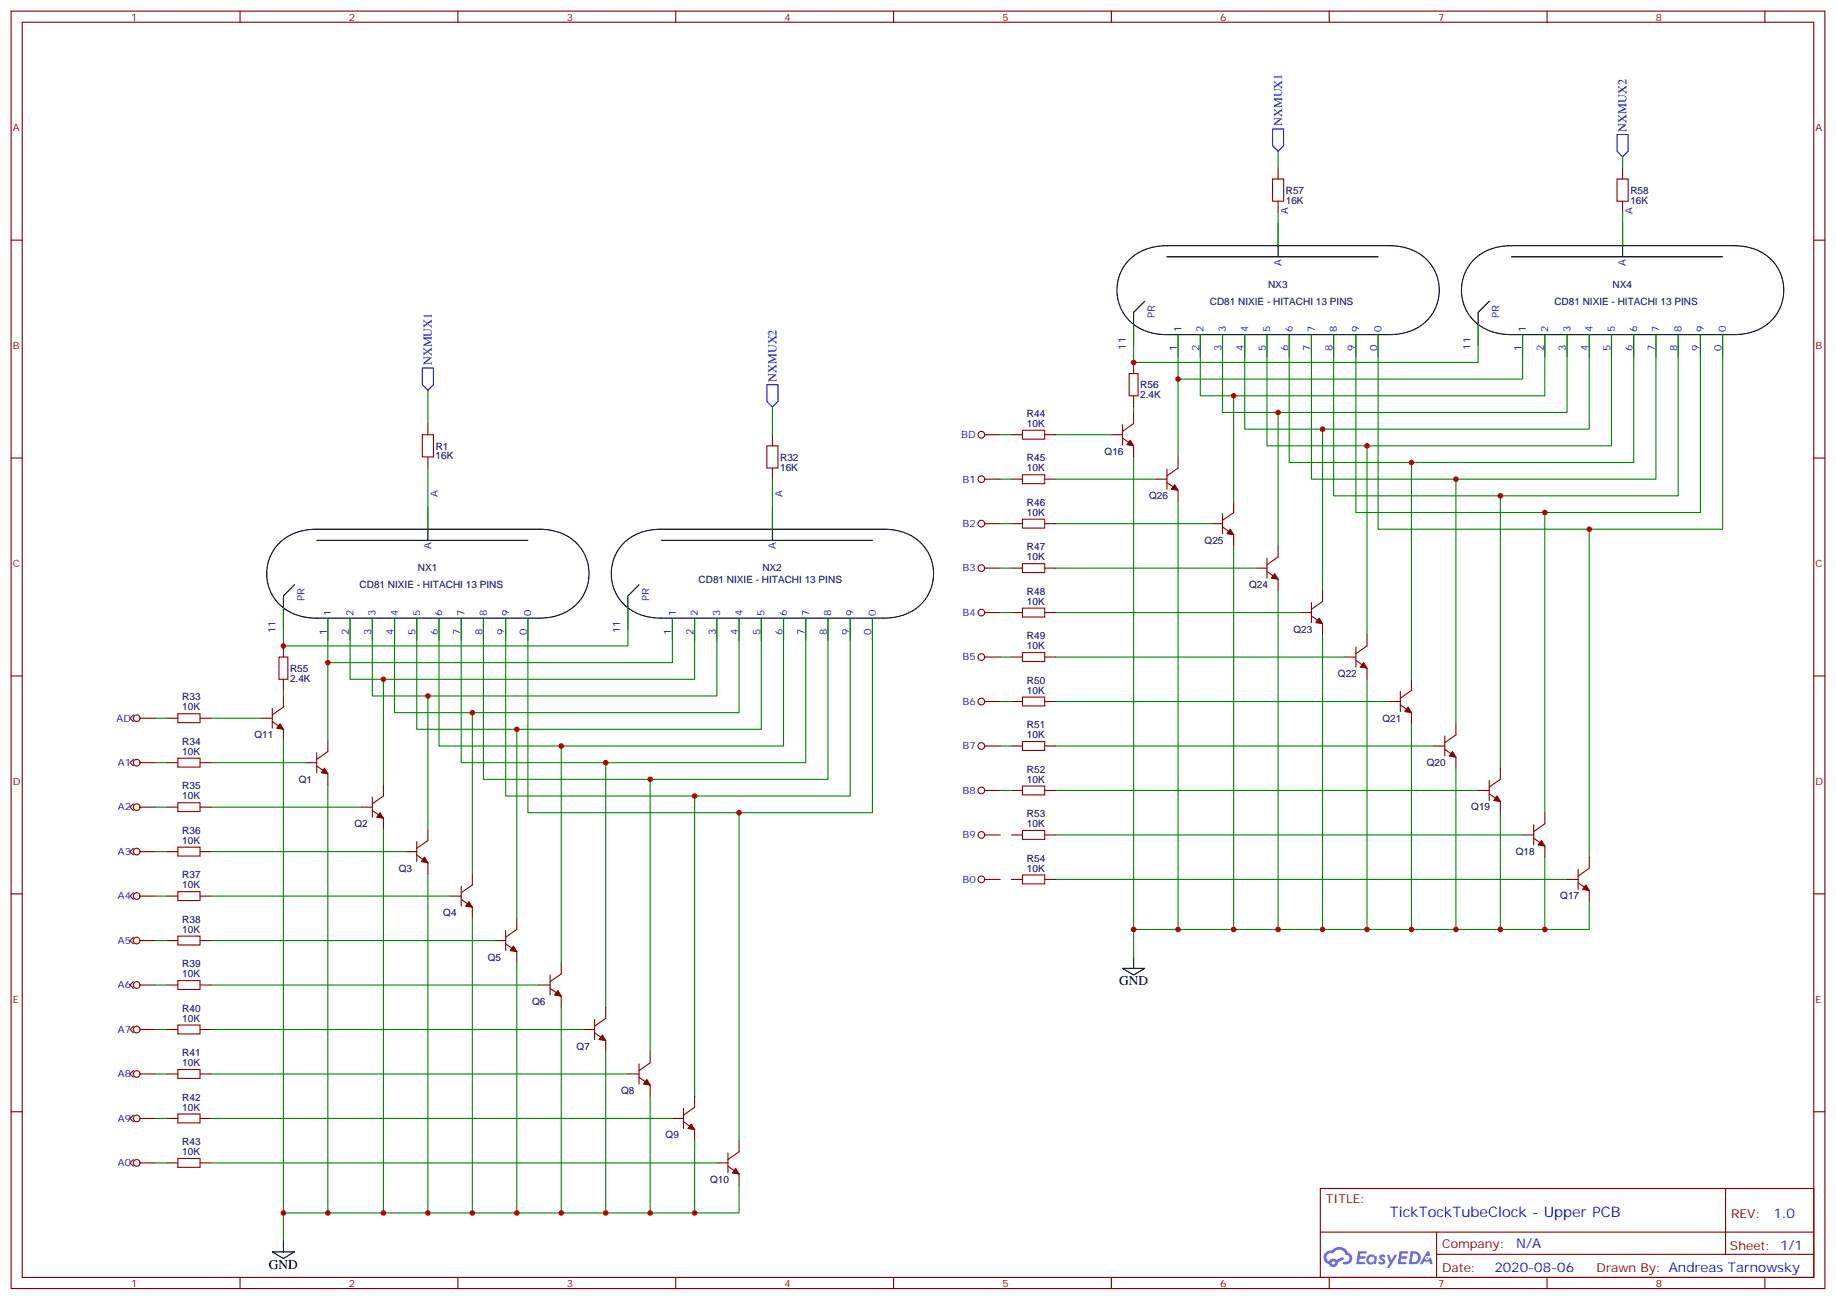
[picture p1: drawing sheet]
<svg xmlns="http://www.w3.org/2000/svg" width="583mm" height="413mm" viewBox="0 0 583 413" stroke-linecap="round" stroke-linejoin="round" font-family="sans-serif">
<g fill="none" stroke="#870000" stroke-width=".35">
<path d="M3.5 3.5h575.8v405.4h-575.8zM7.1 7.1h568.6v398.2h-568.6zM76.2 3.5v3.6M145.3 3.5v3.6M214.5 3.5v3.6M283.6 3.5v3.6M352.8 3.5v3.6M421.9 3.5v3.6M491.1 3.5v3.6M560.2 3.5v3.6M3.5 76.2h3.6M575.7 76.2h3.6"/>
<path d="M3.5 145.3h3.6M575.7 145.3h3.6M3.5 214.5h3.6M575.7 214.5h3.6M3.5 283.6h3.6M575.7 283.6h3.6M3.5 352.8h3.6M575.7 352.8h3.6M419.1 377.1h156.6v28.2h-156.6zM547.7 377.1v20.9M419.1 391h156.5M456 398h119.6"/>
<path d="M456 391v14.1M76.2 405.3v3.6M145.3 405.3v3.6M214.5 405.3v3.6M283.6 405.3v3.6M352.8 405.3v3.6M421.9 405.3v3.6M491.1 405.3v3.6M560.2 405.3v3.6"/>
</g>
<g fill="#5487ff">
<path d="M438.1 398.3a1.22 1.22 0 0 1 1.7 .3l-.4 .5a.47 .47 0 0 0-.3-.4 .47 .47 0 0 0-.5 .2l.1 .3a1.14 1.14 0 0 1 .8 1.7 1.14 1.14 0 0 1-1.9 0l-.2-.2 .5-.5 .7 .4a.29 .29 0 0 0 .3-.3 .29 .29 0 0 0-.2-.3 1.04 1.04 0 0 1-.6-1.7z"/>
<path d="M431.1 397h2.3l.4 .2-.2 .5-1.8 .1-.1 .8h1.5l.3 .4-.3 .4h-1.6l-.2 1.1h1.7l.2 .3-.2 .3-2.6 .1z"/>
<path d="M444.2 397.1l2.7 .1-.1 .5-1.8 .1-.2 .8h1.6l.3 .4-.4 .4h-1.6l-.1 1.1h1.7l.2 .3-.2 .3-2.7 .1z"/>
<path d="M453 397.1h.7l.3 1.2-.6 .3a.69 .69 0 0 0-1 .3 .69 .69 0 0 0 .4 1 .69 .69 0 0 0 .9-.7l.5-.2 .6 2.2h-.8l-.3-.9h-1.7l-.5 .9h-.8z"/>
<path d="M440.2 398.1h.8l.6 1.9 1.1-1.9h.9l-2.6 4.2h-.8l.9-1.5z"/>
<path d="M447.8 397.1l-.6 4.1h1.3a2.11 2.11 0 0 0 2.5-2.1 2.11 2.11 0 0 0-2.5-2zM448.5 397.8a1.43 1.43 0 0 1 1.6 1.6 1.43 1.43 0 0 1-2 1.1z"/>
<path d="M434.1 398.7a1.54 1.54 0 0 0-.1 2.1 1.54 1.54 0 0 0 2.1 .2l.7 .2 .3-2.3-.6-.3a1.49 1.49 0 0 0-2.4 .1zM434.3 399.7a.95 .95 0 0 1 1.9 0 .95 .95 0 0 1-1.9 0z"/>
<path d="M420.8 397.4a2.18 2.18 0 0 0 1.1 3.7 1.44 1.44 0 0 0 1.6 1 1.44 1.44 0 0 0 1.2-1.5l2-1-.5-.8-1.9 1a1.47 1.47 0 0 0-2.4 .4 1.39 1.39 0 0 1-.7-1.9 1.39 1.39 0 0 1 2-.5 2.12 2.12 0 0 1 2.2-1.3 2.12 2.12 0 0 1 1.9 1.7 1.14 1.14 0 0 1 1 1.4 1.14 1.14 0 0 1-1.6 .8 .43 .43 0 0 0-.5 .3 .43 .43 0 0 0 .4 .5 1.98 1.98 0 0 0 2.5-1.2 1.98 1.98 0 0 0-1.2-2.5 3.1 3.1 0 0 0-5.3-.7l-.9 .1zM422.7 400.7a.55 .55 0 0 1 1.1 0 .55 .55 0 0 1-1.1 0z"/>
<circle cx="453" cy="399.2" r=".26"/>
</g>
<g fill="none" stroke="#870000" stroke-width=".35">
<path d="M405.7 53.3v3.5M515.1 53.3v3.5M405.7 63.9v3.5M405.7 70.9v7.1M515.1 63.9v3.5M515.1 70.9v7.1M359.8 102.7v7M359.8 115v3.5M373.9 106.2v7M381 106.2v7M388.1 106.2v7M395.1 106.2v7"/>
<path d="M402.2 106.2v7M409.2 106.2v7M416.3 106.2v7M423.3 106.2v7M430.4 106.2v7M437.4 106.2v7M469.2 102.7v7M483.3 106.2v7M490.4 106.2v7M497.4 106.2v7M504.5 106.2v7M511.5 106.2v7"/>
<path d="M518.6 106.2v7M525.6 106.2v7M532.7 106.2v7M539.8 106.2v7M546.8 106.2v7M135.8 134.4v3.5M245.2 137.9v3.6M312.6 137.9h4.9M321 137.9h3.6M331.6 137.9h3.5M352.8 137.9h3.5M356.3 139l3.5 2.5v3.5"/>
<path d="M356.3 134.8v6.3M359.8 125.6v3.5M359.8 130.9v3.5l-3.5 2.5M135.8 145v3.5M245.2 148.5v3.5M312.6 152h4.9M321 152h3.6M331.6 152h3.5M366.9 152h3.5M370.4 153.1l3.5 2.5v3.5M370.4 148.9v6.3M373.9 145v3.5l-3.5 2.5"/>
<path d="M391.6 159.1v3.5l-3.5 2.5M135.8 160.9v7M245.2 160.9v7M312.6 166.2h4.9M321 166.2h3.6M331.6 166.2h3.5M384.5 166.2h3.6M388.1 167.2l3.5 2.5v3.5M388.1 163v6.3M402.2 177.1v6.3M405.7 173.2v3.5l-3.5 2.5M90 192.6v7.1"/>
<path d="M104.1 196.1v7.1M111.1 196.1v7.1M118.2 196.1v7.1M125.2 196.1v7.1M132.3 196.1v7.1M139.3 196.1v7.1M146.4 196.1v7.1M153.5 196.1v7.1M160.5 196.1v7.1M167.6 196.1v7.1M199.3 192.6v7.1M213.4 196.1v7.1"/>
<path d="M220.5 196.1v7.1M227.5 196.1v7.1M234.6 196.1v7.1M241.7 196.1v7.1M248.7 196.1v7.1M255.8 196.1v7.1M262.8 196.1v7.1M269.9 196.1v7.1M276.9 196.1v7.1M312.6 194.4h4.9M312.6 180.3h4.9M321 194.4h3.6"/>
<path d="M321 180.3h3.6M331.6 194.4h3.5M331.6 180.3h3.5M398.6 180.3h3.6M402.2 181.3l3.5 2.5v3.5M412.7 194.4h3.6M416.3 195.4l3.5 2.5v3.5M416.3 191.2v6.4M419.8 187.3v3.6l-3.5 2.4M90 205v3.5M90 215.5v3.6M312.6 208.5h4.9"/>
<path d="M321 208.5h3.6M331.6 208.5h3.5M426.9 208.5h3.5M430.4 209.5l3.5 2.5v3.5M430.4 205.3v6.4M433.9 201.4v3.6l-3.5 2.4M444.5 219.4v6.4M448 215.5v3.6l-3.5 2.4M42.3 226.8l-1 1.1 1 1.1M44.4 227.9h5M52.9 227.9h3.5M63.5 227.9h3.5"/>
<path d="M82.9 227.9h3.5M86.4 229l3.6 2.4v3.5M86.4 224.7v6.4M90 220.8v3.6l-3.6 2.4M100.5 238.8v6.4M104.1 234.9v3.6l-3.6 2.4M312.6 236.7h4.9M312.6 222.6h4.9M321 236.7h3.6M321 222.6h3.6M331.6 236.7h3.5M331.6 222.6h3.5"/>
<path d="M441 222.6h3.5M444.5 223.7l3.5 2.4v3.6M455.1 236.7h3.5M458.6 237.8l3.5 2.4v3.6M458.6 233.5v6.4M462.1 229.7v3.5l-3.5 2.5M42.3 240.9l-1 1.1 1 1.1M42.3 255.1l-1 1 1 1.1M44.4 242h5M44.4 256.1h5M52.9 242h3.5M52.9 256.1h3.5"/>
<path d="M63.5 242h3.5M63.5 256.1h3.5M97 242h3.5M100.5 243.1l3.6 2.4v3.6M114.7 256.1h3.5M118.2 257.2l3.5 2.4v3.6M118.2 252.9v6.4M121.7 249.1v3.5l-3.5 2.5M312.6 250.8h4.9M321 250.8h3.6M331.6 250.8h3.5M469.2 250.8h3.5"/>
<path d="M472.7 251.9l3.5 2.5v3.5M472.7 247.6v6.4M476.2 243.8v3.5l-3.5 2.5M490.4 257.9v3.5l-3.6 2.5M42.3 269.2l-1 1 1 1.1M44.4 270.2h5M52.9 270.2h3.5M63.5 270.2h3.5M128.8 270.2h3.5M132.3 271.3l3.5 2.5v3.5M132.3 267.1v6.3M135.8 263.2v3.5l-3.5 2.5"/>
<path d="M149.9 277.3v3.5l-3.5 2.5M312.6 279h4.9M312.6 264.9h4.9M321 279h3.6M321 264.9h3.6M331.6 279h3.5M331.6 264.9h3.5M483.3 264.9h3.5M486.8 266l3.6 2.5v3.5M486.8 261.8v6.3M497.4 279h3.5M500.9 275.9v6.3"/>
<path d="M504.5 272v3.5l-3.6 2.5M42.3 283.3l-1 1 1 1.1M42.3 297.4l-1 1 1 1.1M44.4 284.3h5M44.4 298.4h5M52.9 284.3h3.5M52.9 298.4h3.5M63.5 284.3h3.5M63.5 298.4h3.5M142.9 284.3h3.5M146.4 285.4l3.5 2.5v3.5M146.4 281.2v6.3"/>
<path d="M157 298.4h3.5M160.5 299.5l3.5 2.5v3.5M160.5 295.3v6.3M164 291.4v3.5l-3.5 2.5M500.9 280.1l3.6 2.5v3.5M42.3 311.5l-1 1.1 1 1M44.4 312.6h5M52.9 312.6h3.5M63.5 312.6h3.5M171.1 312.6h3.5M174.6 313.6l3.6 2.5v3.5M174.6 309.4v6.3"/>
<path d="M178.2 305.5v3.5l-3.6 2.5M192.3 319.6v3.5l-3.6 2.5M42.3 325.6l-1 1.1 1 1M42.3 339.7l-1 1.1 1 1M44.4 326.7h5M52.9 326.7h3.5M63.5 326.7h3.5M185.2 326.7h3.5M188.7 327.7l3.6 2.5v3.5M188.7 323.5v6.3M202.8 337.6v6.4M206.4 333.7v3.6l-3.6 2.4"/>
<path d="M42.3 353.8l-1 1.1 1 1.1M44.4 340.8h5M44.4 354.9h5M52.9 340.8h3.5M52.9 354.9h3.5M63.5 340.8h3.5M63.5 354.9h3.5M199.3 340.8h3.5M202.8 341.8l3.6 2.5v3.5M213.4 354.9h3.6M217 356l3.5 2.4v3.5M217 351.7v6.4"/>
<path d="M220.5 347.8v3.6l-3.5 2.4M42.3 367.9l-1 1.1 1 1.1M44.4 369h5M52.9 369h3.5M63.5 369h3.5M227.5 369h3.6M231.1 370.1l3.5 2.4v3.6M231.1 365.8v6.4M234.6 361.9v3.6l-3.5 2.4"/>
<circle cx="311.5" cy="137.9" r="1.06"/>
<circle cx="311.5" cy="152" r="1.06"/>
<circle cx="311.5" cy="166.2" r="1.06"/>
<circle cx="311.5" cy="180.3" r="1.06"/>
<circle cx="311.5" cy="194.4" r="1.06"/>
<circle cx="311.5" cy="208.5" r="1.06"/>
<circle cx="43.4" cy="227.9" r="1.06"/>
<circle cx="311.5" cy="222.6" r="1.06"/>
<circle cx="311.5" cy="236.7" r="1.06"/>
<circle cx="43.4" cy="242" r="1.06"/>
<circle cx="43.4" cy="256.1" r="1.06"/>
<circle cx="311.5" cy="250.8" r="1.06"/>
<circle cx="43.4" cy="270.2" r="1.06"/>
<circle cx="311.5" cy="279" r="1.06"/>
<circle cx="311.5" cy="264.9" r="1.06"/>
<circle cx="43.4" cy="298.4" r="1.06"/>
<circle cx="43.4" cy="284.3" r="1.06"/>
<circle cx="43.4" cy="312.6" r="1.06"/>
<circle cx="43.4" cy="326.7" r="1.06"/>
<circle cx="43.4" cy="340.8" r="1.06"/>
<circle cx="43.4" cy="354.9" r="1.06"/>
<circle cx="43.4" cy="369" r="1.06"/>
</g>
<g fill="#870000" stroke="#870000" stroke-width=".35">
<path d="M103 243.8l1.1 1.7-2.1-.3z"/>
<path d="M120.6 257.9l1.1 1.7-2.1-.3z"/>
<path d="M134.8 272l1 1.8-2.1-.4z"/>
<path d="M148.9 286.1l1 1.8-2.1-.4z"/>
<path d="M163 300.2l1 1.8-2.1-.4z"/>
<path d="M177.1 314.3l1.1 1.8-2.2-.4z"/>
<path d="M191.2 328.4l1.1 1.8-2.2-.4z"/>
<path d="M205.3 342.5l1.1 1.8-2.1-.3z"/>
<path d="M219.4 356.7l1.1 1.7-2.1-.3z"/>
<path d="M233.5 370.8l1.1 1.7-2.1-.3z"/>
<path d="M88.9 229.7l1.1 1.7-2.2-.3z"/>
<path d="M358.8 139.7l1 1.8-2.1-.4z"/>
<path d="M503.4 280.8l1.1 1.8-2.1-.4z"/>
<path d="M489.3 266.7l1.1 1.8-2.2-.4z"/>
<path d="M475.2 252.6l1 1.8-2.1-.4z"/>
<path d="M461.1 238.5l1 1.7-2.1-.3z"/>
<path d="M447 224.4l1 1.7-2.1-.3z"/>
<path d="M432.9 210.3l1 1.7-2.1-.3z"/>
<path d="M418.7 196.1l1.1 1.8-2.1-.3z"/>
<path d="M404.6 182l1.1 1.8-2.1-.4z"/>
<path d="M390.5 167.9l1.1 1.8-2.1-.4z"/>
<path d="M372.9 153.8l1 1.8-2.1-.4z"/>
</g>
<g fill="none" stroke="#000" stroke-width=".35">
<path d="M405.7 78v3.5M515.1 78v3.5M358.5 82.4a16.3 16.3 0 0 1 11.9-4.4h70.6a15.1 15.1 0 0 1 14.9 8.9 14 14 0 0 1-12.4 19.1l-73.1 .2a15.1 15.1 0 0 1-14.9-8.9 13.9 13.9 0 0 1 3-14.9zM363.4 95.6l-3.6 3.5v3.6M370.4 81.5h67M467.9 82.4a16.3 16.3 0 0 1 11.9-4.4h70.5a15.1 15.1 0 0 1 14.9 8.9 14 14 0 0 1-12.3 19.1l-73.1 .2a15.1 15.1 0 0 1-14.9-8.9 13.9 13.9 0 0 1 3-14.9zM472.7 95.6l-3.5 3.5v3.6M479.8 81.5h67M88.6 172.3a16.3 16.3 0 0 1 11.9-4.4h70.6a15.1 15.1 0 0 1 14.9 9 14 14 0 0 1-12.4 19.1l-73.1 .1a15.1 15.1 0 0 1-14.8-8.9 13.9 13.9 0 0 1 2.9-14.9zM100.5 171.4h67.1M135.8 167.9v3.5M198 172.3a16.3 16.3 0 0 1 11.9-4.4h70.6a15.1 15.1 0 0 1 14.8 9 14 14 0 0 1-12.3 19.1l-73.1 .1a15.1 15.1 0 0 1-14.9-8.9 13.9 13.9 0 0 1 3-14.9z"/>
<path d="M209.9 171.4h67M245.2 167.9v3.5M93.5 185.6l-3.5 3.5v3.5M202.8 185.6l-3.5 3.5v3.5M356.3 307.3h7.1l-3.6 2.1zM359.8 303.7v3.6M86.4 397.2h7.1l-3.5 2.1zM90 393.7v3.5"/>
</g>
<g fill="none" stroke="#a10000" stroke-width=".35">
<path d="M403.9 56.8h3.6v7.1h-3.6zM513.3 56.8h3.5v7.1h-3.5zM358.4 118.5h2.8v7.1h-2.8zM134.1 137.9h3.5v7.1h-3.5zM324.6 136.5h7v2.8h-7zM243.4 141.5h3.5v7h-3.5zM324.6 150.6h7v2.9h-7zM324.6 164.7h7v2.9h-7zM324.6 178.9h7v2.8h-7zM324.6 193h7v2.8h-7zM88.5 208.5h2.9v7h-2.9zM324.6 207.1h7v2.8h-7z"/>
<path d="M56.4 226.5h7.1v2.8h-7.1zM324.6 221.2h7v2.8h-7zM324.6 235.3h7v2.8h-7zM56.4 240.6h7.1v2.8h-7.1zM56.4 254.7h7.1v2.8h-7.1zM324.6 249.4h7v2.8h-7zM56.4 268.8h7.1v2.8h-7.1zM324.6 263.5h7v2.8h-7zM324.6 277.6h7v2.9h-7zM56.4 282.9h7.1v2.8h-7.1zM56.4 297h7.1v2.9h-7.1zM56.4 311.1h7.1v2.9h-7.1z"/>
<path d="M56.4 325.3h7.1v2.8h-7.1zM56.4 339.4h7.1v2.8h-7.1zM56.4 353.5h7.1v2.8h-7.1zM56.4 367.6h7.1v2.8h-7.1z"/>
</g>
<path d="M403.9 40.9h3.6v5.3l-1.8 1.8-1.8-1.8zM513.3 42.7h3.5v5.3l-1.7 1.7-1.8-1.7zM134.1 116.8h3.5v5.3l-1.8 1.7-1.7-1.7zM243.4 122.1h3.5v5.3l-1.7 1.7-1.8-1.7z" fill="none" stroke="#00f" stroke-width=".35"/>
<g fill="none" stroke="#008700" stroke-width=".35">
<path d="M405.7 48v5.3M515.1 49.7v3.6M405.7 67.4v10.6M515.1 67.4v10.6M359.8 102.7v12.3h109.4v-12.3M373.9 106.2v14.1h109.4v-14.1M381 106.2v19.4h109.4v-19.4M388.1 106.2v24.7h109.3v-24.7M395.1 106.2v30h109.4v-30M402.2 106.2v35.3h109.3v-35.3M409.2 106.2v40.6h109.4v-40.6M416.3 106.2v45.8h109.3v-45.8"/>
<path d="M423.3 106.2v51.1h109.4v-51.1M430.4 106.2v56.4h109.4v-56.4M437.4 106.2v61.7h109.4v-61.7M135.8 123.8v10.6M245.2 129.1v8.8M317.5 137.9h3.5M335.1 137.9h17.7M359.8 129.1v1.8M373.9 120.3v24.7M391.6 125.6v33.5M405.7 130.9v42.3M419.8 136.2v51.1"/>
<path d="M135.8 148.5v19.4M245.2 152v15.9M317.5 152h3.5M335.1 152h31.8M359.8 145v149.9h144.7v-8.8M373.9 159.1v135.8M433.9 141.5v59.9M448 146.8v68.7M462.1 152v77.7M476.2 157.3v86.5M317.5 166.2h3.5M335.1 166.2h49.4"/>
<path d="M391.6 173.2v121.7M490.4 162.6v95.3M504.5 167.9v104.1M90 192.6v12.4h109.3v-12.4M104.1 196.1v14.2h109.3v-14.2M111.1 196.1v19.4h109.4v-19.4M118.2 196.1v24.7h109.3v-24.7M125.2 196.1v30h109.4v-30M132.3 196.1v35.3h109.4v-35.3M139.3 196.1v40.6h109.4v-40.6M146.4 196.1v45.9h109.4v-45.9M153.5 196.1v51.2h109.3v-51.2"/>
<path d="M160.5 196.1v56.5h109.4v-56.5M167.6 196.1v61.8h109.3v-61.8M317.5 180.3h3.5M317.5 194.4h3.5M335.1 180.3h63.5M335.1 194.4h77.6M405.7 187.3v107.6M90 219.1v1.7M104.1 210.3v24.6M121.7 215.5v33.6M317.5 208.5h3.5M335.1 208.5h91.8"/>
<path d="M419.8 201.4v93.5M433.9 215.5v79.4M49.4 227.9h3.5M67 227.9h15.9M90 234.9v150h144.6v-8.8M135.8 220.8v42.4M149.9 226.1v51.2M164 231.4v60M178.2 236.7v68.8M317.5 222.6h3.5M317.5 236.7h3.5M335.1 222.6h105.9"/>
<path d="M335.1 236.7h120M448 229.7v65.2M49.4 256.1h3.5M49.4 242h3.5M67 256.1h47.7M67 242h30M104.1 249.1v135.8M192.3 242v77.6M206.4 247.3v86.4M220.5 252.6v95.2M234.6 257.9v104M317.5 250.8h3.5"/>
<path d="M335.1 250.8h134.1M462.1 243.8v51.1M476.2 257.9v37M49.4 270.2h3.5M67 270.2h61.8M121.7 263.2v121.7M135.8 277.3v107.6M335.1 264.9h148.2M335.1 279h162.3M490.4 272v22.9M49.4 298.4h3.5M49.4 284.3h3.5"/>
<path d="M67 298.4h90M67 284.3h75.9M149.9 291.4v93.5M359.8 294.9v8.8M49.4 312.6h3.5M67 312.6h104.1M164 305.5v79.4M178.2 319.6v65.3M49.4 326.7h3.5M67 326.7h118.2M192.3 333.7v51.2M49.4 340.8h3.5"/>
<path d="M49.4 354.9h3.5M67 340.8h132.3M67 354.9h146.4M206.4 347.8v37.1M49.4 369h3.5M67 369h160.5M220.5 361.9v23M90 384.9v8.8"/>
</g>
<g fill="#c00">
<circle cx="121.7" cy="215.5" r=".88"/>
<circle cx="135.8" cy="220.8" r=".88"/>
<circle cx="149.9" cy="226.1" r=".88"/>
<circle cx="164" cy="231.4" r=".88"/>
<circle cx="178.2" cy="236.7" r=".88"/>
<circle cx="192.3" cy="242" r=".88"/>
<circle cx="206.4" cy="247.3" r=".88"/>
<circle cx="220.5" cy="252.6" r=".88"/>
<circle cx="234.6" cy="257.9" r=".88"/>
<circle cx="220.5" cy="384.9" r=".88"/>
<circle cx="206.4" cy="384.9" r=".88"/>
<circle cx="192.3" cy="384.9" r=".88"/>
<circle cx="178.2" cy="384.9" r=".88"/>
<circle cx="164" cy="384.9" r=".88"/>
<circle cx="149.9" cy="384.9" r=".88"/>
<circle cx="135.8" cy="384.9" r=".88"/>
<circle cx="121.7" cy="384.9" r=".88"/>
<circle cx="104.1" cy="384.9" r=".88"/>
<circle cx="90" cy="384.9" r=".88"/>
<circle cx="359.8" cy="294.9" r=".88"/>
<circle cx="373.9" cy="294.9" r=".88"/>
<circle cx="391.6" cy="294.9" r=".88"/>
<circle cx="405.7" cy="294.9" r=".88"/>
<circle cx="419.8" cy="294.9" r=".88"/>
<circle cx="433.9" cy="294.9" r=".88"/>
<circle cx="448" cy="294.9" r=".88"/>
<circle cx="462.1" cy="294.9" r=".88"/>
<circle cx="476.3" cy="294.9" r=".88"/>
<circle cx="490.4" cy="294.9" r=".88"/>
<circle cx="504.5" cy="167.9" r=".88"/>
<circle cx="490.4" cy="162.6" r=".88"/>
<circle cx="476.3" cy="157.3" r=".88"/>
<circle cx="462.1" cy="152" r=".88"/>
<circle cx="448" cy="146.8" r=".88"/>
<circle cx="433.9" cy="141.5" r=".88"/>
<circle cx="419.8" cy="136.2" r=".88"/>
<circle cx="405.7" cy="130.9" r=".88"/>
<circle cx="391.6" cy="125.6" r=".88"/>
<circle cx="373.9" cy="120.3" r=".88"/>
<circle cx="104.1" cy="210.3" r=".88"/>
<circle cx="90" cy="205" r=".88"/>
<circle cx="359.8" cy="115" r=".88"/>
</g>
<text font-size="4.6" fill="#00f" x="441.2" y="386.1">TickTockTubeClock - Upper PCB</text>
<g font-size="4.2">
<text x="355.2" y="312.6">GND</text>
<text x="85.4" y="402.5">GND</text>
</g>
<g font-size="4.2" fill="#00f">
<text x="562.9" y="386.4">1.0</text>
<text x="481.3" y="395.9">N/A</text>
<text x="474.4" y="403.7">2020-08-06</text>
</g>
<g font-size="3.9" fill="#00f">
<text x="407" y="40" transform="rotate(-90 407 40)">NXMUX1</text>
<text x="516.3" y="41.8" transform="rotate(-90 516.3 41.8)">NXMUX2</text>
<text x="137.1" y="115.8" transform="rotate(-90 137.1 115.8)">NXMUX1</text>
<text x="246.4" y="121.1" transform="rotate(-90 246.4 121.1)">NXMUX2</text>
</g>
<g font-size="3.9" fill="#800">
<text x="420.9" y="381.7">TITLE:</text>
<text x="549.5" y="386.4">REV:</text>
<text x="457.8" y="395.9">Company:</text>
<text x="549.1" y="396.5">Sheet: 1/1</text>
<text x="457.8" y="403.6">Date:</text>
<text x="506.8" y="403.7">Drawn By: Andreas Tarnowsky</text>
</g>
<g font-size="3.2" fill="#800">
<text x="41.6" y="6.5">1</text>
<text x="110.8" y="6.5">2</text>
<text x="179.9" y="6.5">3</text>
<text x="249.1" y="6.5">4</text>
<text x="318.2" y="6.5">5</text>
<text x="387.3" y="6.5">6</text>
<text x="456.5" y="6.5">7</text>
<text x="525.6" y="6.5">8</text>
<text x="4.1" y="41.6">A</text>
<text x="576.3" y="41.6">A</text>
<text x="4.1" y="110.8">B</text>
<text x="576.3" y="110.8">B</text>
<text x="4.1" y="179.9">C</text>
<text x="576.3" y="179.9">C</text>
<text x="4.1" y="249.1">D</text>
<text x="576.3" y="249.1">D</text>
<text x="4.1" y="318.2">E</text>
<text x="576.3" y="318.2">E</text>
<text x="41.6" y="408.3">1</text>
<text x="110.8" y="408.3">2</text>
<text x="179.9" y="408.3">3</text>
<text x="249.1" y="408.3">4</text>
<text x="318.2" y="408.3">5</text>
<text x="387.3" y="408.3">6</text>
<text x="456.5" y="408.3">7</text>
<text x="525.6" y="408.3">8</text>
</g>
<g font-size="3.2" fill="#000080">
<text x="408.2" y="64.6">16K</text>
<text x="408.2" y="61.5">R57</text>
<text x="517.5" y="64.6">16K</text>
<text x="517.5" y="61.5">R58</text>
<text x="402.5" y="91.4">NX3</text>
<text x="511.9" y="91.4">NX4</text>
<text x="384" y="96.7">CD81 NIXIE - HITACHI 13 PINS</text>
<text x="493.4" y="96.7">CD81 NIXIE - HITACHI 13 PINS</text>
<text x="361.9" y="123.2">R56</text>
<text x="361.9" y="126.4">2.4K</text>
<text x="326" y="135.5">10K</text>
<text x="326" y="132.3">R44</text>
<text x="138.3" y="142.6">R1</text>
<text x="138.3" y="145.8">16K</text>
<text x="247.6" y="149.3">16K</text>
<text x="247.7" y="146.2">R32</text>
<text x="326" y="149.6">10K</text>
<text x="326" y="146.4">R45</text>
<text x="350.6" y="144.3">Q16</text>
<text x="326" y="160.5">R46</text>
<text x="364.7" y="158.4">Q26</text>
<text x="326" y="163.7">10K</text>
<text x="382.4" y="172.5">Q25</text>
<text x="326" y="177.8">10K</text>
<text x="326" y="174.6">R47</text>
<text x="132.7" y="181.3">NX1</text>
<text x="221.8" y="184.9">CD81 NIXIE - HITACHI 13 PINS</text>
<text x="242" y="181.3">NX2</text>
<text x="114.2" y="186.6">CD81 NIXIE - HITACHI 13 PINS</text>
<text x="326" y="191.9">10K</text>
<text x="326" y="188.7">R48</text>
<text x="396.5" y="186.6">Q24</text>
<text x="326" y="202.8">R49</text>
<text x="410.6" y="200.7">Q23</text>
<text x="326" y="206">10K</text>
<text x="92.1" y="213.2">R55</text>
<text x="424.7" y="214.8">Q22</text>
<text x="92.1" y="216.3">2.4K</text>
<text x="326" y="220.1">10K</text>
<text x="326" y="217">R50</text>
<text x="57.9" y="225.4">10K</text>
<text x="57.9" y="222.2">R33</text>
<text x="326" y="231.1">R51</text>
<text x="438.8" y="229">Q21</text>
<text x="57.9" y="239.5">10K</text>
<text x="57.9" y="236.4">R34</text>
<text x="80.7" y="234.2">Q11</text>
<text x="326" y="234.2">10K</text>
<text x="326" y="245.2">R52</text>
<text x="452.9" y="243.1">Q20</text>
<text x="57.9" y="250.5">R35</text>
<text x="94.9" y="248.4">Q1</text>
<text x="326" y="248.4">10K</text>
<text x="57.9" y="253.6">10K</text>
<text x="467" y="257.2">Q19</text>
<text x="112.5" y="262.5">Q2</text>
<text x="326" y="262.5">10K</text>
<text x="326" y="259.3">R53</text>
<text x="57.9" y="267.8">10K</text>
<text x="57.9" y="264.6">R36</text>
<text x="326" y="273.4">R54</text>
<text x="481.1" y="271.3">Q18</text>
<text x="57.9" y="281.9">10K</text>
<text x="57.9" y="278.7">R37</text>
<text x="126.6" y="276.6">Q3</text>
<text x="326" y="276.6">10K</text>
<text x="495.3" y="285.4">Q17</text>
<text x="57.9" y="292.8">R38</text>
<text x="140.7" y="290.7">Q4</text>
<text x="57.9" y="296">10K</text>
<text x="154.8" y="304.8">Q5</text>
<text x="57.9" y="310.1">10K</text>
<text x="57.9" y="306.9">R39</text>
<text x="57.9" y="321">R40</text>
<text x="168.9" y="318.9">Q6</text>
<text x="57.9" y="324.2">10K</text>
<text x="57.9" y="335.1">R41</text>
<text x="183" y="333">Q7</text>
<text x="57.9" y="338.3">10K</text>
<text x="197.2" y="347.1">Q8</text>
<text x="57.9" y="352.4">10K</text>
<text x="57.9" y="349.2">R42</text>
<text x="57.9" y="363.4">R43</text>
<text x="211.3" y="361.2">Q9</text>
<text x="57.9" y="366.5">10K</text>
<text x="225.4" y="375.4">Q10</text>
</g>
<g font-size="3.2" fill="#00f">
<text x="408.9" y="67.8" transform="rotate(-90 408.9 67.8)">A</text>
<text x="518.2" y="67.8" transform="rotate(-90 518.2 67.8)">A</text>
<text x="406.8" y="84.3" transform="rotate(-90 406.8 84.3)">A</text>
<text x="516.1" y="84.3" transform="rotate(-90 516.1 84.3)">A</text>
<text x="366.5" y="100.9" transform="rotate(-90 366.5 100.9)">PR</text>
<text x="475.9" y="100.9" transform="rotate(-90 475.9 100.9)">PR</text>
<text x="375" y="105.4" transform="rotate(-90 375 105.4)">1</text>
<text x="382.1" y="105.4" transform="rotate(-90 382.1 105.4)">2</text>
<text x="389.1" y="105.4" transform="rotate(-90 389.1 105.4)">3</text>
<text x="396.2" y="105.4" transform="rotate(-90 396.2 105.4)">4</text>
<text x="403.2" y="105.4" transform="rotate(-90 403.2 105.4)">5</text>
<text x="410.3" y="105.4" transform="rotate(-90 410.3 105.4)">6</text>
<text x="417.3" y="105.4" transform="rotate(-90 417.3 105.4)">7</text>
<text x="424.4" y="105.4" transform="rotate(-90 424.4 105.4)">8</text>
<text x="431.4" y="105.4" transform="rotate(-90 431.4 105.4)">9</text>
<text x="438.5" y="105.4" transform="rotate(-90 438.5 105.4)">0</text>
<text x="484.4" y="105.4" transform="rotate(-90 484.4 105.4)">1</text>
<text x="491.4" y="105.4" transform="rotate(-90 491.4 105.4)">2</text>
<text x="498.5" y="105.4" transform="rotate(-90 498.5 105.4)">3</text>
<text x="505.5" y="105.4" transform="rotate(-90 505.5 105.4)">4</text>
<text x="512.6" y="105.4" transform="rotate(-90 512.6 105.4)">5</text>
<text x="519.6" y="105.4" transform="rotate(-90 519.6 105.4)">6</text>
<text x="526.7" y="105.4" transform="rotate(-90 526.7 105.4)">7</text>
<text x="533.8" y="105.4" transform="rotate(-90 533.8 105.4)">8</text>
<text x="540.8" y="105.4" transform="rotate(-90 540.8 105.4)">9</text>
<text x="547.9" y="105.4" transform="rotate(-90 547.9 105.4)">0</text>
<text x="357.4" y="110.9" transform="rotate(-90 357.4 110.9)">11</text>
<text x="373.6" y="111.5" transform="rotate(-90 373.6 111.5)">1</text>
<text x="380.6" y="111.5" transform="rotate(-90 380.6 111.5)">2</text>
<text x="387.7" y="111.5" transform="rotate(-90 387.7 111.5)">3</text>
<text x="394.8" y="111.5" transform="rotate(-90 394.8 111.5)">4</text>
<text x="401.8" y="111.5" transform="rotate(-90 401.8 111.5)">5</text>
<text x="408.9" y="111.5" transform="rotate(-90 408.9 111.5)">6</text>
<text x="415.9" y="111.5" transform="rotate(-90 415.9 111.5)">7</text>
<text x="423" y="111.5" transform="rotate(-90 423 111.5)">8</text>
<text x="430" y="111.5" transform="rotate(-90 430 111.5)">9</text>
<text x="437.1" y="111.5" transform="rotate(-90 437.1 111.5)">0</text>
<text x="466.7" y="110.9" transform="rotate(-90 466.7 110.9)">11</text>
<text x="483" y="111.5" transform="rotate(-90 483 111.5)">1</text>
<text x="490" y="111.5" transform="rotate(-90 490 111.5)">2</text>
<text x="497.1" y="111.5" transform="rotate(-90 497.1 111.5)">3</text>
<text x="504.1" y="111.5" transform="rotate(-90 504.1 111.5)">4</text>
<text x="511.2" y="111.5" transform="rotate(-90 511.2 111.5)">5</text>
<text x="518.2" y="111.5" transform="rotate(-90 518.2 111.5)">6</text>
<text x="525.3" y="111.5" transform="rotate(-90 525.3 111.5)">7</text>
<text x="532.3" y="111.5" transform="rotate(-90 532.3 111.5)">8</text>
<text x="539.4" y="111.5" transform="rotate(-90 539.4 111.5)">9</text>
<text x="546.5" y="111.5" transform="rotate(-90 546.5 111.5)">0</text>
<text x="305.1" y="139">BD</text>
<text x="305.5" y="153.1">B1</text>
<text x="139" y="157.7" transform="rotate(-90 139 157.7)">A</text>
<text x="248.4" y="157.7" transform="rotate(-90 248.4 157.7)">A</text>
<text x="305.5" y="167.2">B2</text>
<text x="136.9" y="174.3" transform="rotate(-90 136.9 174.3)">A</text>
<text x="246.2" y="174.3" transform="rotate(-90 246.2 174.3)">A</text>
<text x="305.5" y="181.3">B3</text>
<text x="96.7" y="190.9" transform="rotate(-90 96.7 190.9)">PR</text>
<text x="206" y="190.9" transform="rotate(-90 206 190.9)">PR</text>
<text x="105.1" y="195.3" transform="rotate(-90 105.1 195.3)">1</text>
<text x="112.2" y="195.3" transform="rotate(-90 112.2 195.3)">2</text>
<text x="119.2" y="195.3" transform="rotate(-90 119.2 195.3)">3</text>
<text x="126.3" y="195.3" transform="rotate(-90 126.3 195.3)">4</text>
<text x="133.3" y="195.3" transform="rotate(-90 133.3 195.3)">5</text>
<text x="140.4" y="195.3" transform="rotate(-90 140.4 195.3)">6</text>
<text x="147.5" y="195.3" transform="rotate(-90 147.5 195.3)">7</text>
<text x="154.5" y="195.3" transform="rotate(-90 154.5 195.3)">8</text>
<text x="161.6" y="195.3" transform="rotate(-90 161.6 195.3)">9</text>
<text x="168.6" y="195.3" transform="rotate(-90 168.6 195.3)">0</text>
<text x="214.5" y="195.3" transform="rotate(-90 214.5 195.3)">1</text>
<text x="221.5" y="195.3" transform="rotate(-90 221.5 195.3)">2</text>
<text x="228.6" y="195.3" transform="rotate(-90 228.6 195.3)">3</text>
<text x="235.7" y="195.3" transform="rotate(-90 235.7 195.3)">4</text>
<text x="242.7" y="195.3" transform="rotate(-90 242.7 195.3)">5</text>
<text x="249.8" y="195.3" transform="rotate(-90 249.8 195.3)">6</text>
<text x="256.8" y="195.3" transform="rotate(-90 256.8 195.3)">7</text>
<text x="263.9" y="195.3" transform="rotate(-90 263.9 195.3)">8</text>
<text x="270.9" y="195.3" transform="rotate(-90 270.9 195.3)">9</text>
<text x="278" y="195.3" transform="rotate(-90 278 195.3)">0</text>
<text x="305.5" y="195.4">B4</text>
<text x="87.5" y="200.9" transform="rotate(-90 87.5 200.9)">11</text>
<text x="103.7" y="201.4" transform="rotate(-90 103.7 201.4)">1</text>
<text x="110.8" y="201.4" transform="rotate(-90 110.8 201.4)">2</text>
<text x="117.8" y="201.4" transform="rotate(-90 117.8 201.4)">3</text>
<text x="124.9" y="201.4" transform="rotate(-90 124.9 201.4)">4</text>
<text x="131.9" y="201.4" transform="rotate(-90 131.9 201.4)">5</text>
<text x="139" y="201.4" transform="rotate(-90 139 201.4)">6</text>
<text x="146" y="201.4" transform="rotate(-90 146 201.4)">7</text>
<text x="153.1" y="201.4" transform="rotate(-90 153.1 201.4)">8</text>
<text x="160.2" y="201.4" transform="rotate(-90 160.2 201.4)">9</text>
<text x="167.2" y="201.4" transform="rotate(-90 167.2 201.4)">0</text>
<text x="196.8" y="200.9" transform="rotate(-90 196.8 200.9)">11</text>
<text x="213.1" y="201.4" transform="rotate(-90 213.1 201.4)">1</text>
<text x="220.1" y="201.4" transform="rotate(-90 220.1 201.4)">2</text>
<text x="227.2" y="201.4" transform="rotate(-90 227.2 201.4)">3</text>
<text x="234.2" y="201.4" transform="rotate(-90 234.2 201.4)">4</text>
<text x="241.3" y="201.4" transform="rotate(-90 241.3 201.4)">5</text>
<text x="248.4" y="201.4" transform="rotate(-90 248.4 201.4)">6</text>
<text x="255.4" y="201.4" transform="rotate(-90 255.4 201.4)">7</text>
<text x="262.5" y="201.4" transform="rotate(-90 262.5 201.4)">8</text>
<text x="269.5" y="201.4" transform="rotate(-90 269.5 201.4)">9</text>
<text x="276.6" y="201.4" transform="rotate(-90 276.6 201.4)">0</text>
<text x="305.5" y="209.5">B5</text>
<text x="305.5" y="223.7">B6</text>
<text x="37" y="229">AD</text>
<text x="305.5" y="237.8">B7</text>
<text x="37.4" y="243.1">A1</text>
<text x="305.5" y="251.9">B8</text>
<text x="37.4" y="257.2">A2</text>
<text x="305.5" y="266">B9</text>
<text x="37.4" y="271.3">A3</text>
<text x="305.5" y="280.1">B0</text>
<text x="37.4" y="285.4">A4</text>
<text x="37.4" y="299.5">A5</text>
<text x="37.4" y="313.6">A6</text>
<text x="37.4" y="327.7">A7</text>
<text x="37.4" y="341.8">A8</text>
<text x="37.4" y="356">A9</text>
<text x="37.4" y="370.1">A0</text>
</g>
</svg>
